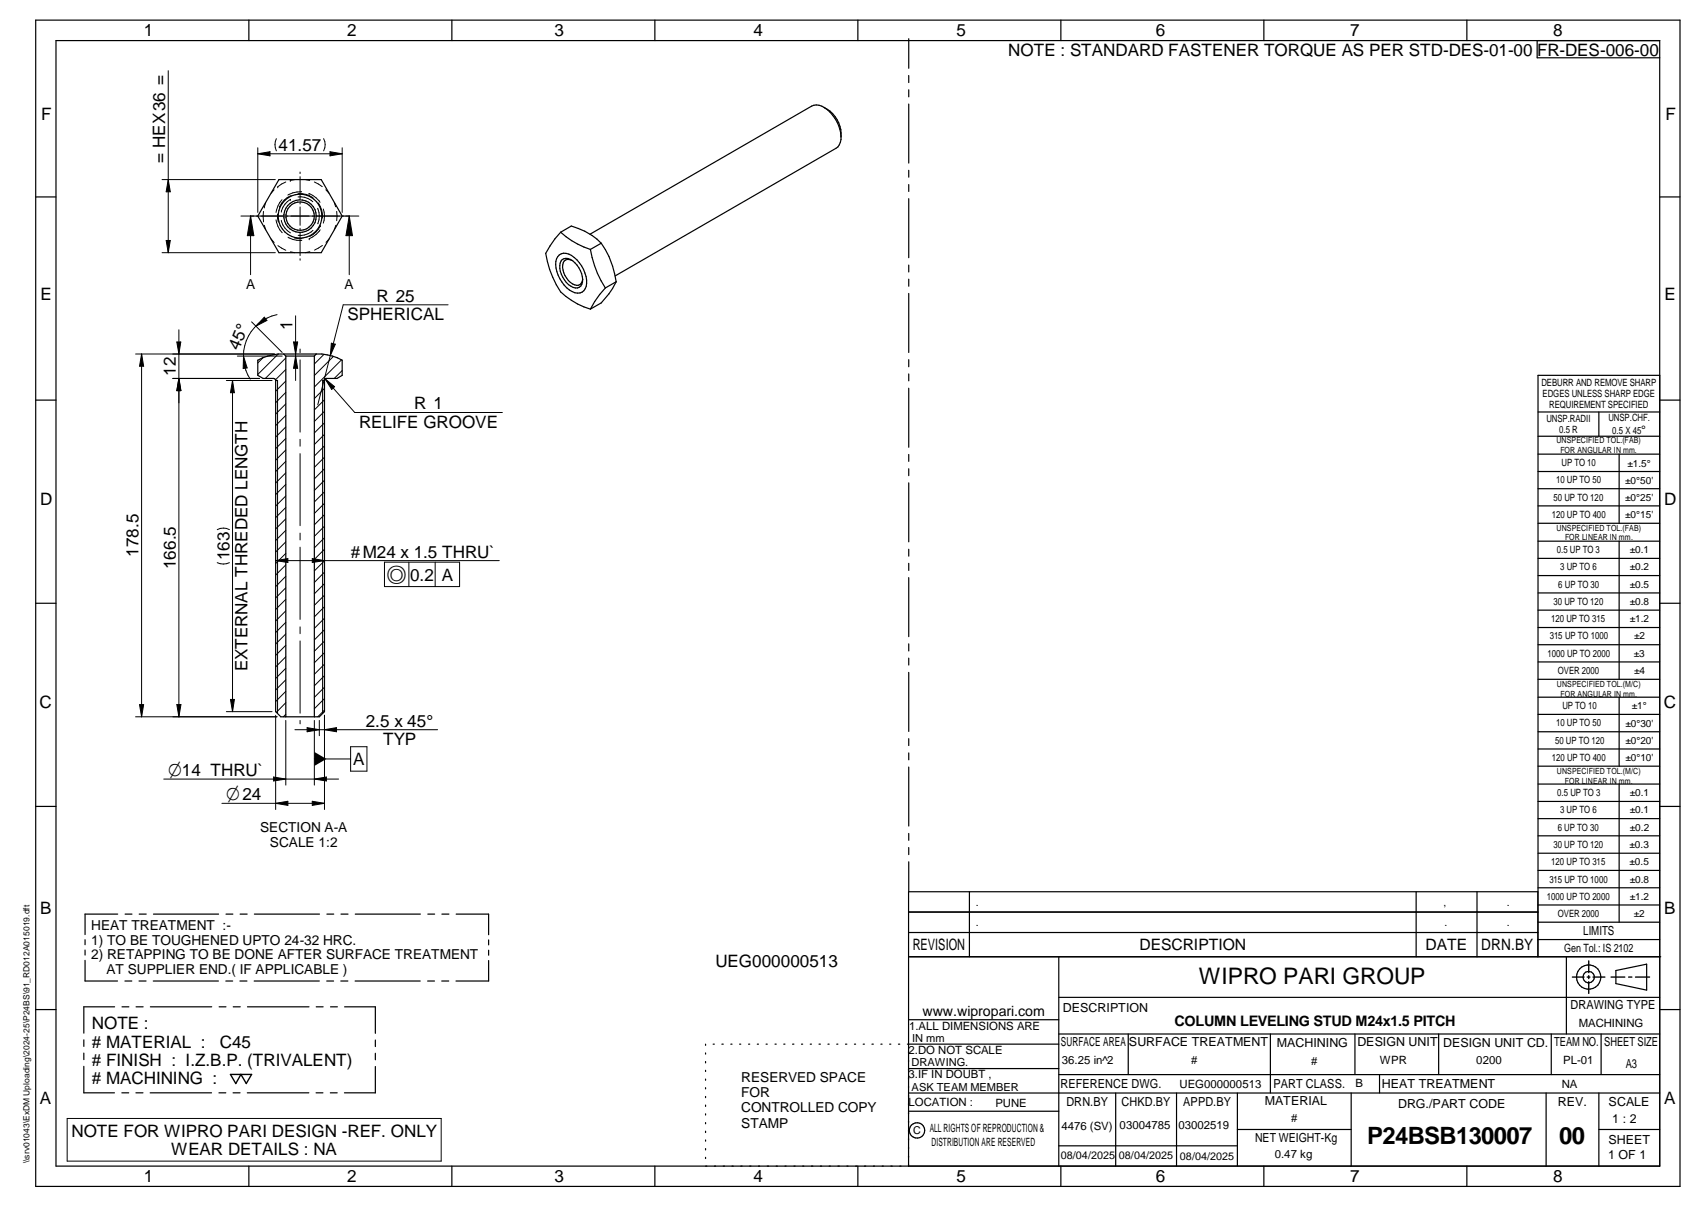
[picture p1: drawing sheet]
<svg xmlns="http://www.w3.org/2000/svg" width="420mm" height="297mm" viewBox="0 0 420 297" stroke-linecap="round" stroke-linejoin="round" font-family="sans-serif">
<g fill="none" stroke="#000" stroke-width=".3">
<path d="M8.8 5h405v287h-405zM13.8 10h395v277h-395zM61.3 5v5M111.3 5v5M161.3 5v5M211.3 5v5M223.8 9.5v7.3M223.8 18.6v1.7M261.3 5v5M311.3 5v5M361.3 5v5M378.6 10v4.2h30.2"/>
<path d="M202.9 26.4a7.4 7.4 0 0 1 3.8 9.2l-.8 .9-54.4 31.4M207.1 33.5a8.9 8.9 0 0 0-5.4-7.6l-.7-.1-1.1 .3-54.6 31.6M223.8 22.1v1.7M223.8 25.6v14.5M8.8 48.5h5M68.7 44.2h10.4l5.2 9-5.2 9h-10.4l-5.2-9zM138.1 57.1l2.6-1.5a16.3 16.3 0 0 1 7.4 4.3M138.1 57.1a19.8 19.8 0 0 0 7.3 4.3M138.1 57.1l-1.4 1.7-2.3 3.6a23.6 23.6 0 0 0 3.7 9.4 18.8 18.8 0 0 0 7.3 4.3M148.1 59.9l-2.7 1.5M148.1 59.9a20.5 20.5 0 0 1 3.7 9.4M223.8 41.9v1.7"/>
<path d="M223.8 45.4v1.7M223.8 48.9v14.5M408.8 48.5h5M137.7 62.7a2.93 2.93 0 0 1 3.7 .7 8 8 0 0 1 3 7 2.19 2.19 0 0 1-3.5 1.4 7.9 7.9 0 0 1-3.8-8.1zM138.5 63.9a2.42 2.42 0 0 1 3.1 .8 5.4 5.4 0 0 1 1.7 5.3 1.66 1.66 0 0 1-2.7 .4 5.5 5.5 0 0 1-2.4-6.1zM140.9 64.1a1.52 1.52 0 0 0-1.8 0 1.52 1.52 0 0 0-.6 1.7 4.4 4.4 0 0 0 4 4.4 1.62 1.62 0 0 0 1-1.5M145.4 61.4a25.4 25.4 0 0 0 3.7 9.5M149.1 70.9l-1.4 1.6-2.3 3.6M151.8 69.3l-2.7 1.6M151.8 69.3l-1.8 3-1.9 2.2-2.7 1.6M223.8 65.2v1.7M223.8 68.7v1.7"/>
<path d="M223.8 72.2v14.5M8.8 98.5h5M67.9 93.6h.5M67.9 93.6v81.5l1.3 1.3h9.4l1.3-1.3v-81.5M67.9 93.6l-.1-.2-.4-.3h-2.6l-1.3-.7v-3.8a13.5 13.5 0 0 1 5-1.5h10.8a12.9 12.9 0 0 1 5 1.5v3.8l-1.3 .7h-2.6l-.4 .3-.1 .2M69.9 87.1l.5 .5M70.4 87.6h7M70.4 87.6v88.8M77.4 87.6v88.8M77.9 87.1l-.5 .5M79.4 93.6h.5M223.8 88.5v1.8"/>
<path d="M223.8 92v1.7M223.8 95.5v14.6M408.8 92.4h-30v143.1M408.8 98.5h5M223.8 111.8v1.7M223.8 115.4v1.7M223.8 118.8v14.5M378.8 101.4h30M378.8 107.4h30M378.8 111.8h30M378.8 116h30M393.8 101.4v6"/>
<path d="M398.8 111.8v17M223.8 135.2v1.7M223.8 138.6v1.8M378.8 120.3h30M378.8 124.5h30M378.8 128.8h30M378.8 133.2h30M378.8 137.4h30M398.8 133.2v34M8.8 148.5h5M223.8 142.2v14.5M223.8 158.5v1.7"/>
<path d="M378.8 141.6h30M378.8 145.9h30M378.8 150.2h30M378.8 154.4h30M378.8 158.7h30M408.8 148.5h5M223.8 162v1.7M223.8 165.5v14.5M378.8 162.9h30M378.8 167.2h30M378.8 171.6h30M378.8 175.8h30"/>
<path d="M398.8 171.6v17M8.8 198.5h5M223.8 181.8v1.7M223.8 185.3v1.7M223.8 188.8v14.5M378.8 180.1h30M378.8 184.3h30M378.8 188.6h30M378.8 193h30M378.8 197.2h30M398.8 193v33.9M408.8 198.5h5"/>
<path d="M223.8 205.1v1.7M223.8 208.6v1.7M223.8 212.1v7.2M238.7 219.5v16M348.8 219.5v16M363.8 219.5v16M378.8 201.5h30M378.8 205.7h30M378.8 210h30M378.8 214.2h30M378.8 218.5h30M20.9 231.3v1.2"/>
<path d="M20.9 233.8v1.2M20.9 236.3v5.1h8M29 225h-8.1v5M30.8 225h1.7M34.3 225h1.7M37.8 225h16M55.7 225h1.7M59.1 225h1.8M62.6 225h16.1M80.5 225h1.7M84 225h1.7M87.5 225h16"/>
<path d="M105.4 225h1.6M108.8 225h1.8M112.3 225h8v5M120.3 236.4v5h-8M120.3 231.3v1.2M120.3 233.8v1.3M223.8 235.5h185.2M223.8 229.5h154.9M223.8 224.5h154.9M260.8 235.5v51.5M378.7 235.5v-16h-154.9v67.5M378.8 222.7h30"/>
<path d="M378.8 226.9h30M378.8 231.2h30M385.8 235.5v19M398 238.8l7.5-1.5v6.4l-7.5-1.6zM8.8 248.5h5M20.6 255.9v1.6M20.6 259.2v1.6M28.2 247.8h-7.6v6.5M30 247.8h1.7M30.8 241.4h1.7M33.5 247.8h1.8M34.2 241.4h1.8"/>
<path d="M37 247.8h15.1M37.8 241.4h16M54 247.8h1.7M55.6 241.4h1.7M57.4 247.8h1.8M59.1 241.4h1.7M60.9 247.8h15.2M62.6 241.4h16M77.9 247.8h1.7M80.5 241.4h1.7M81.4 247.8h1.7M83.9 241.4h1.8"/>
<path d="M84.9 247.8h7.5v6.5M87.4 241.4h16.1M92.4 255.9v1.7M92.4 259.2v1.6M105.3 241.4h1.7M108.8 241.4h1.7M173.8 257v.3M173.8 259.1v.3M175.6 257h.3M177.8 257h.3M180 257h.3M182.1 257h.3"/>
<path d="M184.4 257h.2M186.5 257h.3M188.7 257h.3M190.9 257h.3M193 257h.3M195.2 257h.3M197.4 257h.3M199.5 257h.3M201.7 257h.3M203.9 257h.3M206.1 257h.3M208.2 257h.4"/>
<path d="M210.4 257h.3M212.6 257h.3M214.7 257h.4M216.9 257h.3M219.1 257h.3M221.3 257h.3M223.8 251h37M260.8 257h-37.3M260.8 245.4h148M260.8 254.5h148M277.9 254.5v10M312.9 254.5v14.5"/>
<path d="M333.7 254.5v10M354.3 254.5v10M382 254.5v10M394.3 254.5v10M408.8 248.5h5M20.6 262.4v6.5h7.6M30 268.9h1.7M33.5 268.9h1.7M37 268.9h15.1M53.9 268.9h1.7M57.4 268.9h1.7M60.9 268.9h15.2"/>
<path d="M77.8 268.9h1.7M81.4 268.9h1.6M92.4 262.5v6.4h-7.6M173.8 261.2v.4M173.8 263.4v.3M173.8 265.6v.3M173.8 267.7v.3M173.8 269.8v.3M173.8 271.9v.4M173.8 274.1v.3M173.8 276.3v.3M173.8 278.4v.3"/>
<path d="M223.8 263h37M223.8 273.5h37M260.8 264.5h148M274.8 269v18M289.8 269v18M304.7 278h28.1M304.7 269v18M332.8 269v18M339.8 264.5v4.5M380.8 269v18M393.8 269v18M393.8 278h15"/>
<path d="M408.8 269h-185M61.3 287v5M111.3 287v5M161.3 287v5M173.8 280.5v.3M173.8 282.7v.3M173.8 284.8v.3M211.3 287v5M260.8 282h43.9M261.3 287v5M311.3 287v5M361.3 287v5"/>
<circle cx="73.9" cy="53.2" r="5.4"/>
<circle cx="73.9" cy="53.2" r="4"/>
<circle cx="73.9" cy="53.2" r="3.5"/>
<circle cx="391.3" cy="240.5" r="2.99"/>
<circle cx="391.3" cy="240.5" r="1.4"/>
<circle cx="225.9" cy="278.2" r="1.89"/>
</g>
<g fill="none" stroke="#000" stroke-width=".25">
<path d="M41.4 17.4v44.8M63.5 36.4v15.9M63.5 37.8l3-.5v1.1zM63.5 37.8h20.8M68.1 34.1a3.5 3.5 0 0 0 0 3M79.7 34.1a3.2 3.2 0 0 1 0 3M81.3 37.3l3 .5-3 .6zM84.3 36.4v15.9M39.9 44.2h27.9M40.9 59.2h1l-.5 3zM41.4 44.2l.5 3h-1zM59.3 53.2h29.1"/>
<path d="M61.7 53.2v14.4M61.7 53.2l.8 4.8h-1.6zM64.9 54.4h.1M64.9 52v2.4M65.1 50.9h.1M65.1 55.5l.3 1.1M65.4 49.8l-.3 1.1M66.7 58.8l.8 .9M67.5 46.7l-.8 .9M68 54.1a6.1 6.1 0 0 0 1.5 3.2M68.4 52.7l.1 1.9M68.4 46h.1"/>
<path d="M68.9 50.8h.1M69.3 54.2a4.5 4.5 0 0 0 2.2 3.1M69.5 49.1a6.1 6.1 0 0 0-1.5 3.2M70.4 44.8l-2 1.2M70.9 58.4a5.2 5.2 0 0 0 3.4 .7M71.5 44.4h.1M71.5 49.1a4.7 4.7 0 0 0-2.2 3.1M71.5 49.1h.1M71.6 48.2a5.4 5.4 0 0 0-2.7 2.6M72.5 58.5l1.9 .2M72.6 44.2l-1.1 .2M73.4 48.5a4.5 4.5 0 0 1 3.6 1.2"/>
<path d="M73.4 47.7a5.6 5.6 0 0 1 3.7 .9M73.9 50.9v4.6M73.9 56.2v.3M73.9 57.3v5.6M73.9 42.3v.4M73.9 43.5v5.6M73.9 49.9v.3M74.3 47.2a6.1 6.1 0 0 0-3.4 .8M75.2 44.2l1.1 .2M76.1 47.6h.1M76.1 58.8h.1M76.1 47.6a6 6 0 0 1 2.7 2.2"/>
<path d="M77.1 56.7a4.4 4.4 0 0 1-3.7 1.2M77.4 44.8l2 1.1M78.2 51.3a4.7 4.7 0 0 1 .1 3.8M78.4 50h.1M78.4 50a5.8 5.8 0 0 1 1 3.7M78.9 56.6a6.2 6.2 0 0 1-2.8 2.2M78.9 55.5a5.6 5.6 0 0 1-2.7 2.7M78.9 55.5h.1M79.6 51.4a5.2 5.2 0 0 1 0 3.5M80.3 46.7l.8 .9M81.1 58.8l-.8 .8M82.3 49.8l.4 1.1"/>
<path d="M82.7 55.5l-.4 1.1M82.9 52v2.3M86 53.2l.8 4.8h-1.6zM86 53.2v14.4M39.9 62.2h27.9M62 79.2l7.5 7.5M65.1 78.1l.6 .8-2.7 1.4zM68.2 77.4a10.4 10.4 0 0 0-8.2 10.2M68.4 60.5l2 1.1M71.5 62l1.1 .2M72.8 77.7v15.9M73.9 63.7v.4"/>
<path d="M76.3 61.9l-1.1 .3M79.4 60.4l-1.9 1.2M110.4 75h-25.9l-6.2 24.6M33.4 87.1h34.2M34.9 87.1l.5 3h-1zM34.9 87.1v89.3M42.5 93.1h21.4M43.5 84.2h1l-.4 2.9zM44.1 93.1l.5 3h-1.1zM44.1 93.1l.4 3M44.1 81.2v95.2M55.7 93.6h11.3"/>
<path d="M57.3 93.6l.4 3h-.9zM57.3 93.6v81.5M58.5 87.6h11M60 87.6l.9 3-1 .1zM60 87.6a10.2 10.2 0 0 0 1.6 5.7M64.8 88l-1.3 1.3M68.4 93.6v82M68.5 87.1l-5 5.1M70.4 99.4l-2.5 2.5M70.4 93.8l-2.5 2.5M70.4 96.6l-2.5 2.5M70.4 88.1l-5 5"/>
<path d="M70.4 90.9l-2.6 2.6M72.3 84.2h1l-.5 2.9zM72.8 87.6l.5 3h-1zM73.9 85.9v.9M73.9 88.6v17.7M79.4 93.6v82M79.8 87.2l-2.4 2.4M79.9 95.6l-2.5 2.5M79.9 98.4l-2.5 2.5M80.1 93.3l7.3 8.2h36.3M80.1 93.3l2.3 1.9-.7 .6zM81.6 84.5l1 .2-1.2 2.8z"/>
<path d="M82.1 87.7l-4.7 4.7M84.1 88.6l-6.7 6.6M84.3 91.2l-2 1.9M70.4 105.1l-2.5 2.5M70.4 107.9l-2.5 2.5M70.4 110.7l-2.5 2.5M70.4 116.4l-2.5 2.5M70.4 102.2l-2.5 2.5M70.4 113.5l-2.5 2.5M70.4 119.2l-2.5 2.5M73.9 108.1v1.7M73.9 111.6v17.8"/>
<path d="M79.9 101.2l-2.5 2.5M79.9 104.1l-2.5 2.5M79.9 106.9l-2.5 2.5M79.9 109.7l-2.5 2.5M79.9 112.5l-2.5 2.5M79.9 115.4l-2.5 2.5M79.9 118.2l-2.5 2.5M53.5 130.3a3.2 3.2 0 0 1 3 0M56.5 138.5a3.5 3.5 0 0 1-3 0M67.9 138l3-.5v.9zM67.9 138h55.1M70.4 122l-2.5 2.5"/>
<path d="M70.4 127.7l-2.5 2.5M70.4 133.4l-2.5 2.4M70.4 136.2l-2.5 2.5M70.4 139l-2.5 2.5M70.4 124.9l-2.5 2.5M70.4 130.5l-2.5 2.5M73.9 131.2v1.7M73.9 134.7v17.7M76.9 137.5l3 .5-3 .4zM79.9 121l-2.5 2.5M79.9 123.9l-2.5 2.5M79.9 126.7l-2.5 2.5"/>
<path d="M79.9 129.5l-2.5 2.5M79.9 132.3l-2.5 2.5M79.9 135.2l-2.5 2.5M79.9 138l-2.5 2.5M94.7 138.3h18.5v6.1h-18.5zM100.7 138.3v6.1M107.2 138.3v6.1M70.4 153.2l-2.5 2.5M70.4 156l-2.5 2.5M70.4 158.8l-2.5 2.5M70.4 141.8l-2.5 2.6M70.4 144.7l-2.5 2.5"/>
<path d="M70.4 147.5l-2.5 2.5M70.4 150.3l-2.5 2.5M73.9 154.3v1.7M73.9 157.7v17.8M79.9 140.8l-2.5 2.5M79.9 143.6l-2.5 2.5M79.9 146.5l-2.5 2.5M79.9 149.3l-2.5 2.5M79.9 152.1l-2.5 2.5M79.9 155l-2.5 2.5M79.9 157.8l-2.5 2.5M33.4 176.4h34.8"/>
<path d="M34.4 173.4h1l-.5 3zM43.5 173.4h1.1l-.5 3zM55.7 175.1h11.3M56.8 172.1h.9l-.4 3zM67.9 176v23.2M70.4 175.8l-.6 .6M70.4 172.9l-2.3 2.4M70.4 164.5l-2.5 2.5M70.4 167.3l-2.5 2.5M70.4 170.1l-2.5 2.5M70.4 161.6l-2.5 2.5M70.4 177.3v15.9"/>
<path d="M72.6 179.6h35.2M73.9 177.3v.8M75.6 179.1l3 .5-3 .5zM77.4 177.3v15.9M78.6 177.3v3.8M79.9 174.8l-1.6 1.6M79.9 179.6l3-.5v1zM79.9 160.6l-2.5 2.5M79.9 163.4l-2.5 2.5M79.9 166.3l-2.5 2.5M79.9 169.1l-2.5 2.5M79.9 171.9l-2.5 2.5"/>
<path d="M79.9 176v23.2M40.3 191.7h43.1M54.6 197.7h25.3M67.4 191.2l3 .5-3 .5zM67.9 197.7l3-.5v1zM76.9 197.2l3 .5-3 .5zM77.4 186.8h8.9M77.4 191.7l3-.5v1zM86.3 183.8h4.1v6h-4.1zM16.5 275.3h92.2v10.5h-92.2z"/>
</g>
<path d="M391.3 236.5v2.9M387.3 240.5h2.8M390.9 240.5h.7M391.3 240.1v.7M391.3 241.6v2.9M392.3 240.5h3M396.8 240.5h3.4M401.1 240.5h.8M402.8 240.5h3.5M56.8 264.4h5.2l-1.3 2.3-1.4-2.3-1.2 2.3z" fill="none" stroke="#000" stroke-width=".34"/>
<g fill="#000">
<path d="M63.5 37.8l3-.5v1.1zM81.3 37.3l3 .5-3 .6zM41.4 44.2l.5 3h-1zM40.9 59.2h1l-.5 3zM61.7 53.2l.8 4.8h-1.6zM86 53.2l.8 4.8h-1.6zM65.1 78.1l.6 .8-2.7 1.4zM34.9 87.1l.5 3h-1zM43.5 84.2h1l-.4 2.9zM44.1 93.1l.4 3h-1zM44.1 93.1l.5 3h-1.1zM57.3 93.6l.4 3h-.9z"/>
<path d="M60 87.6l.9 3-1 .1zM72.8 87.6l.5 3h-1zM72.3 84.2h1l-.5 2.9zM80.1 93.3l2.3 1.9-.7 .6zM81.6 84.5l1 .2-1.2 2.8zM67.9 138l3-.5v.9zM76.9 137.5l3 .5-3 .4zM34.4 173.4h1l-.5 3zM43.5 173.4h1.1l-.5 3zM56.8 172.1h.9l-.4 3zM67.4 191.2l3 .5-3 .5zM67.9 197.7l3-.5v1z"/>
<path d="M75.6 179.1l3 .5-3 .5zM76.9 197.2l3 .5-3 .5zM77.4 185l3 1.8-3 1.7zM77.4 191.7l3-.5v1zM79.9 179.6l3-.5v1z"/>
</g>
<g font-size="5.9">
<text x="336.8" y="281.6">P24BSB130007</text>
<text x="384" y="281.6">00</text>
</g>
<text font-size="5.6" x="295.3" y="242.2">WIPRO PARI GROUP</text>
<g font-size="4.6">
<text x="95.3" y="142.9">a</text>
<text x="41.4" y="191">O14 THRU`</text>
<text x="55.7" y="197">O24</text>
</g>
<g font-size="4.2">
<text x="35.4" y="9">1</text>
<text x="85.5" y="8.9">2</text>
<text x="136.6" y="9">3</text>
<text x="185.6" y="9">4</text>
<text x="235.6" y="9">5</text>
<text x="284.6" y="8.8">6</text>
<text x="332.6" y="9">7</text>
<text x="382.6" y="9">8</text>
<text x="248.3" y="13.8">NOTE : STANDARD FASTENER TORQUE AS PER STD-DES-01-00 FR-DES-006-00</text>
<text x="10.1" y="29.6">F</text>
<text x="410.2" y="29.6">F</text>
<text x="40.7" y="40" transform="rotate(-90 40.7 40)">= HEX36 =</text>
<text x="68.6" y="37.1">41.57</text>
<text x="9.9" y="73.9">E</text>
<text x="92.7" y="74.3">R 25</text>
<text x="409.9" y="73.9">E</text>
<text x="72" y="81.1" transform="rotate(-90 72 81.1)">1</text>
<text x="85.6" y="78.7">SPHERICAL</text>
<text x="58.8" y="86.3" transform="rotate(-67 58.8 86.3)">45°</text>
<text x="43.3" y="92.5" transform="rotate(-90 43.3 92.5)">12</text>
<text x="102" y="100.8">R 1</text>
<text x="88.4" y="105.2">RELIFE GROOVE</text>
<text x="9.9" y="124.2">D</text>
<text x="409.9" y="124.2">D</text>
<text x="34.1" y="137" transform="rotate(-90 34.1 137)">178.5</text>
<text x="56.5" y="137.9" transform="rotate(-90 56.5 137.9)">163</text>
<text x="86.4" y="137.2">#M24 x 1.5 THRU`</text>
<text x="43.3" y="140" transform="rotate(-90 43.3 140)">166.5</text>
<text x="101" y="142.9">0.2 A</text>
<text x="61" y="165.2" transform="rotate(-90 61 165.2)">EXTERNAL THREDED LENGTH</text>
<text x="9.7" y="174.3">C</text>
<text x="90.1" y="178.8">2.5 x 45°</text>
<text x="409.7" y="174.3">C</text>
<text x="94.3" y="183.3">TYP</text>
<text x="87" y="188.3">A</text>
<text x="9.9" y="225">B</text>
<text x="409.8" y="225">B</text>
<text x="176.2" y="237.9">UEG000000513</text>
<text x="22.6" y="253.3">NOTE :</text>
<text x="22.6" y="257.8"># MATERIAL :</text>
<text x="54.2" y="257.8">C45</text>
<text x="22.6" y="262.3"># FINISH : I.Z.B.P. (TRIVALENT)</text>
<text x="22.6" y="266.8"># MACHINING :</text>
<text x="9.8" y="271.7">A</text>
<text x="409.8" y="271.7">A</text>
<text x="17.6" y="279.7">NOTE FOR WIPRO PARI DESIGN -REF. ONLY</text>
<text x="42.2" y="284.2">WEAR DETAILS : NA</text>
<text x="35.4" y="291">1</text>
<text x="85.5" y="290.9">2</text>
<text x="136.6" y="291">3</text>
<text x="185.6" y="291">4</text>
<text x="235.6" y="291">5</text>
<text x="284.6" y="290.8">6</text>
<text x="332.6" y="291">7</text>
<text x="382.6" y="291">8</text>
</g>
<g font-size="3.9">
<text x="224.8" y="233.8">REVISION</text>
<text x="280.7" y="233.8">DESCRIPTION</text>
<text x="351.1" y="233.8">DATE</text>
<text x="364.8" y="233.8">DRN.BY</text>
</g>
<text font-size="3.6" x="289.3" y="252.6">COLUMN LEVELING STUD M24x1.5 PITCH</text>
<text font-size="3.5" x="227.2" y="250">www.wipropari.com</text>
<g font-size="3.4">
<text x="60.6" y="71.2">A</text>
<text x="84.9" y="71.2">A</text>
<text x="64.1" y="204.8">SECTION A-A</text>
<text x="66.5" y="208.4">SCALE 1:2</text>
<text x="22.5" y="228.9">HEAT TREATMENT :-</text>
<text x="22.5" y="232.5">1) TO BE TOUGHENED UPTO 24-32 HRC.</text>
<text x="22.5" y="236.1">2) RETAPPING TO BE DONE AFTER SURFACE TREATMENT</text>
<text x="26.2" y="239.7">AT SUPPLIER END.( IF APPLICABLE )</text>
<text x="182.6" y="266.2">RESERVED SPACE</text>
<text x="182.6" y="270">FOR</text>
<text x="182.6" y="273.7">CONTROLLED COPY</text>
<text x="182.6" y="277.5">STAMP</text>
</g>
<g font-size="3.1">
<text x="389.9" y="230.2">LIMITS</text>
<text x="261.8" y="249">DESCRIPTION</text>
<text x="386.8" y="248.4">DRAWING TYPE</text>
<text x="261.3" y="257.5">SURFACE AREA</text>
<text x="278" y="257.5">SURFACE TREATMENT</text>
<text x="314.5" y="257.6">MACHINING</text>
<text x="334.3" y="257.5">DESIGN UNIT</text>
<text x="355.4" y="257.6">DESIGN UNIT CD.</text>
<text x="382.8" y="257.3">TEAM NO.</text>
<text x="395.1" y="257.4">SHEET SIZE</text>
<text x="400.4" y="262.8">A3</text>
<text x="261.2" y="267.8">REFERENCE DWG.</text>
<text x="313.6" y="267.7">PART CLASS.</text>
<text x="340.3" y="267.7">HEAT TREATMENT</text>
<text x="262.6" y="272.2">DRN.BY</text>
<text x="276.2" y="272.1">CHKD.BY</text>
<text x="291.4" y="272.2">APPD.BY</text>
<text x="311.5" y="272">MATERIAL</text>
<text x="344.3" y="272.6">DRG./PART CODE</text>
<text x="383.7" y="272.2">REV.</text>
<text x="396.2" y="272.3">SCALE</text>
<text x="309.1" y="280.9">NET WEIGHT-Kg</text>
<text x="396.1" y="281.4">SHEET</text>
<text x="397.1" y="276.4">1 : 2</text>
<text x="396.1" y="285.3">1 OF 1</text>
</g>
<text font-size="3" x="404.2" y="106.8">°</text>
<g font-size="2.8">
<text x="385.2" y="234.4">Gen Tol.: IS 2102</text>
<text x="223.9" y="253.4">1.ALL DIMENSIONS ARE</text>
<text x="388.8" y="252.7">MACHINING</text>
<text x="223.8" y="259.3">2.DO NOT SCALE</text>
<text x="261.5" y="261.9">36.25 in^2</text>
<text x="293.4" y="261.9">#</text>
<text x="322.9" y="262">#</text>
<text x="339.8" y="262">WPR</text>
<text x="363.6" y="261.8">0200</text>
<text x="385" y="261.8">PL-01</text>
<text x="223.8" y="265.4">3.IF IN DOUBT ,</text>
<text x="290.5" y="267.7">UEG000000513</text>
<text x="333.8" y="267.5">B</text>
<text x="384.6" y="267.6">NA</text>
<text x="223.8" y="272.2">LOCATION :</text>
<text x="245.1" y="272.4">PUNE</text>
<text x="229" y="278.7">ALL RIGHTS OF REPRODUCTION &amp;</text>
<text x="261.4" y="278">4476 (SV)</text>
<text x="275.7" y="277.7">03004785</text>
<text x="290.2" y="277.7">03002519</text>
<text x="318" y="276">#</text>
<text x="229.4" y="282.1">DISTRIBUTION ARE RESERVED</text>
<text x="314" y="285">0.47 kg</text>
</g>
<g font-size="2.7">
<text x="224.7" y="256.4">IN mm</text>
<text x="224.5" y="262.4">DRAWING.</text>
<text x="224.5" y="268.4">ASK TEAM MEMBER</text>
<text x="224.9" y="279.2">C</text>
<text x="261.3" y="285.2">08/04/2025</text>
<text x="275.6" y="285.2">08/04/2025</text>
<text x="290.6" y="285.4">08/04/2025</text>
</g>
<g font-size="2.5">
<text x="379.6" y="95">DEBURR AND REMOVE SHARP</text>
<text x="379.9" y="97.7">EDGES UNLESS SHARP EDGE</text>
<text x="381.5" y="100.5">REQUIREMENT SPECIFIED</text>
<text x="380.9" y="103.8">UNSP.RADII</text>
<text x="384" y="106.6">0.5 R</text>
<text x="396.1" y="103.6">UNSP.CHF.</text>
<text x="397.1" y="106.8">0.5 X 45</text>
<text x="383.2" y="119">10 UP TO 50</text>
<text x="384.6" y="114.7">UP TO 10</text>
<text x="400.3" y="119">±0°50'</text>
<text x="400.8" y="114.8">±1.5°</text>
<text x="382.6" y="123.2">50 UP TO 120</text>
<text x="400.3" y="123.2">±0°25'</text>
<text x="382.2" y="127.4">120 UP TO 400</text>
<text x="400.3" y="127.4">±0°15'</text>
<text x="383.4" y="136.1">0.5 UP TO 3</text>
<text x="401.4" y="136.1">±0.1</text>
<text x="384.2" y="140.4">3 UP TO 6</text>
<text x="401.4" y="140.3">±0.2</text>
<text x="382.6" y="148.8">30 UP TO 120</text>
<text x="383.8" y="144.6">6 UP TO 30</text>
<text x="401.4" y="148.9">±0.8</text>
<text x="401.4" y="144.7">±0.5</text>
<text x="382" y="153.1">120 UP TO 315</text>
<text x="401.4" y="153.1">±1.2</text>
<text x="381.2" y="161.6">1000 UP TO 2000</text>
<text x="381.7" y="157.4">315 UP TO 1000</text>
<text x="402.4" y="161.6">±3</text>
<text x="402.5" y="157.4">±2</text>
<text x="383.7" y="165.9">OVER 2000</text>
<text x="402.5" y="165.9">±4</text>
<text x="383.2" y="178.8">10 UP TO 50</text>
<text x="384.8" y="174.5">UP TO 10</text>
<text x="400.3" y="178.8">±0°30'</text>
<text x="401.9" y="174.6">±1°</text>
<text x="383" y="183">50 UP TO 120</text>
<text x="400.3" y="183.1">±0°20'</text>
<text x="382.2" y="187.3">120 UP TO 400</text>
<text x="400.3" y="187.3">±0°10'</text>
<text x="383.5" y="195.9">0.5 UP TO 3</text>
<text x="401.4" y="196">±0.1</text>
<text x="384.2" y="200.1">3 UP TO 6</text>
<text x="401.4" y="200.2">±0.1</text>
<text x="382.6" y="208.7">30 UP TO 120</text>
<text x="383.7" y="204.4">6 UP TO 30</text>
<text x="401.4" y="208.7">±0.3</text>
<text x="401.4" y="204.4">±0.2</text>
<text x="382" y="213">120 UP TO 315</text>
<text x="401.4" y="212.9">±0.5</text>
<text x="381" y="221.4">1000 UP TO 2000</text>
<text x="381.6" y="217.2">315 UP TO 1000</text>
<text x="401.4" y="221.4">±1.2</text>
<text x="401.4" y="217.2">±0.8</text>
<text x="240.4" y="222.8">.</text>
<text x="240.4" y="228">.</text>
<text x="355.5" y="223">,</text>
<text x="355.7" y="228">.</text>
<text x="371.1" y="227.8">.</text>
<text x="371.1" y="222.9">.</text>
<text x="383.7" y="225.7">OVER 2000</text>
<text x="402.4" y="225.7">±2</text>
</g>
<g font-size="2.1">
<text x="383.3" y="109.1">UNSPECIFIED TOL.(FAB)</text>
<text x="384.3" y="111.4">FOR ANGULAR IN mm.</text>
<text x="383.4" y="130.6">UNSPECIFIED TOL.(FAB)</text>
<text x="385.4" y="133">FOR LINEAR IN mm.</text>
<text x="383.4" y="169">UNSPECIFIED TOL.(M/C)</text>
<text x="384.3" y="171.4">FOR ANGULAR IN mm.</text>
<text x="383.4" y="190.5">UNSPECIFIED TOL.(M/C)</text>
<text x="385.4" y="192.8">FOR LINEAR IN mm.</text>
<text x="7.2" y="286.3" transform="rotate(-90 7.2 286.3)">\\srv01043\ExDM Uploading\2024-25\P24BS\91_RD012A015019.dft</text>
</g>
</svg>
